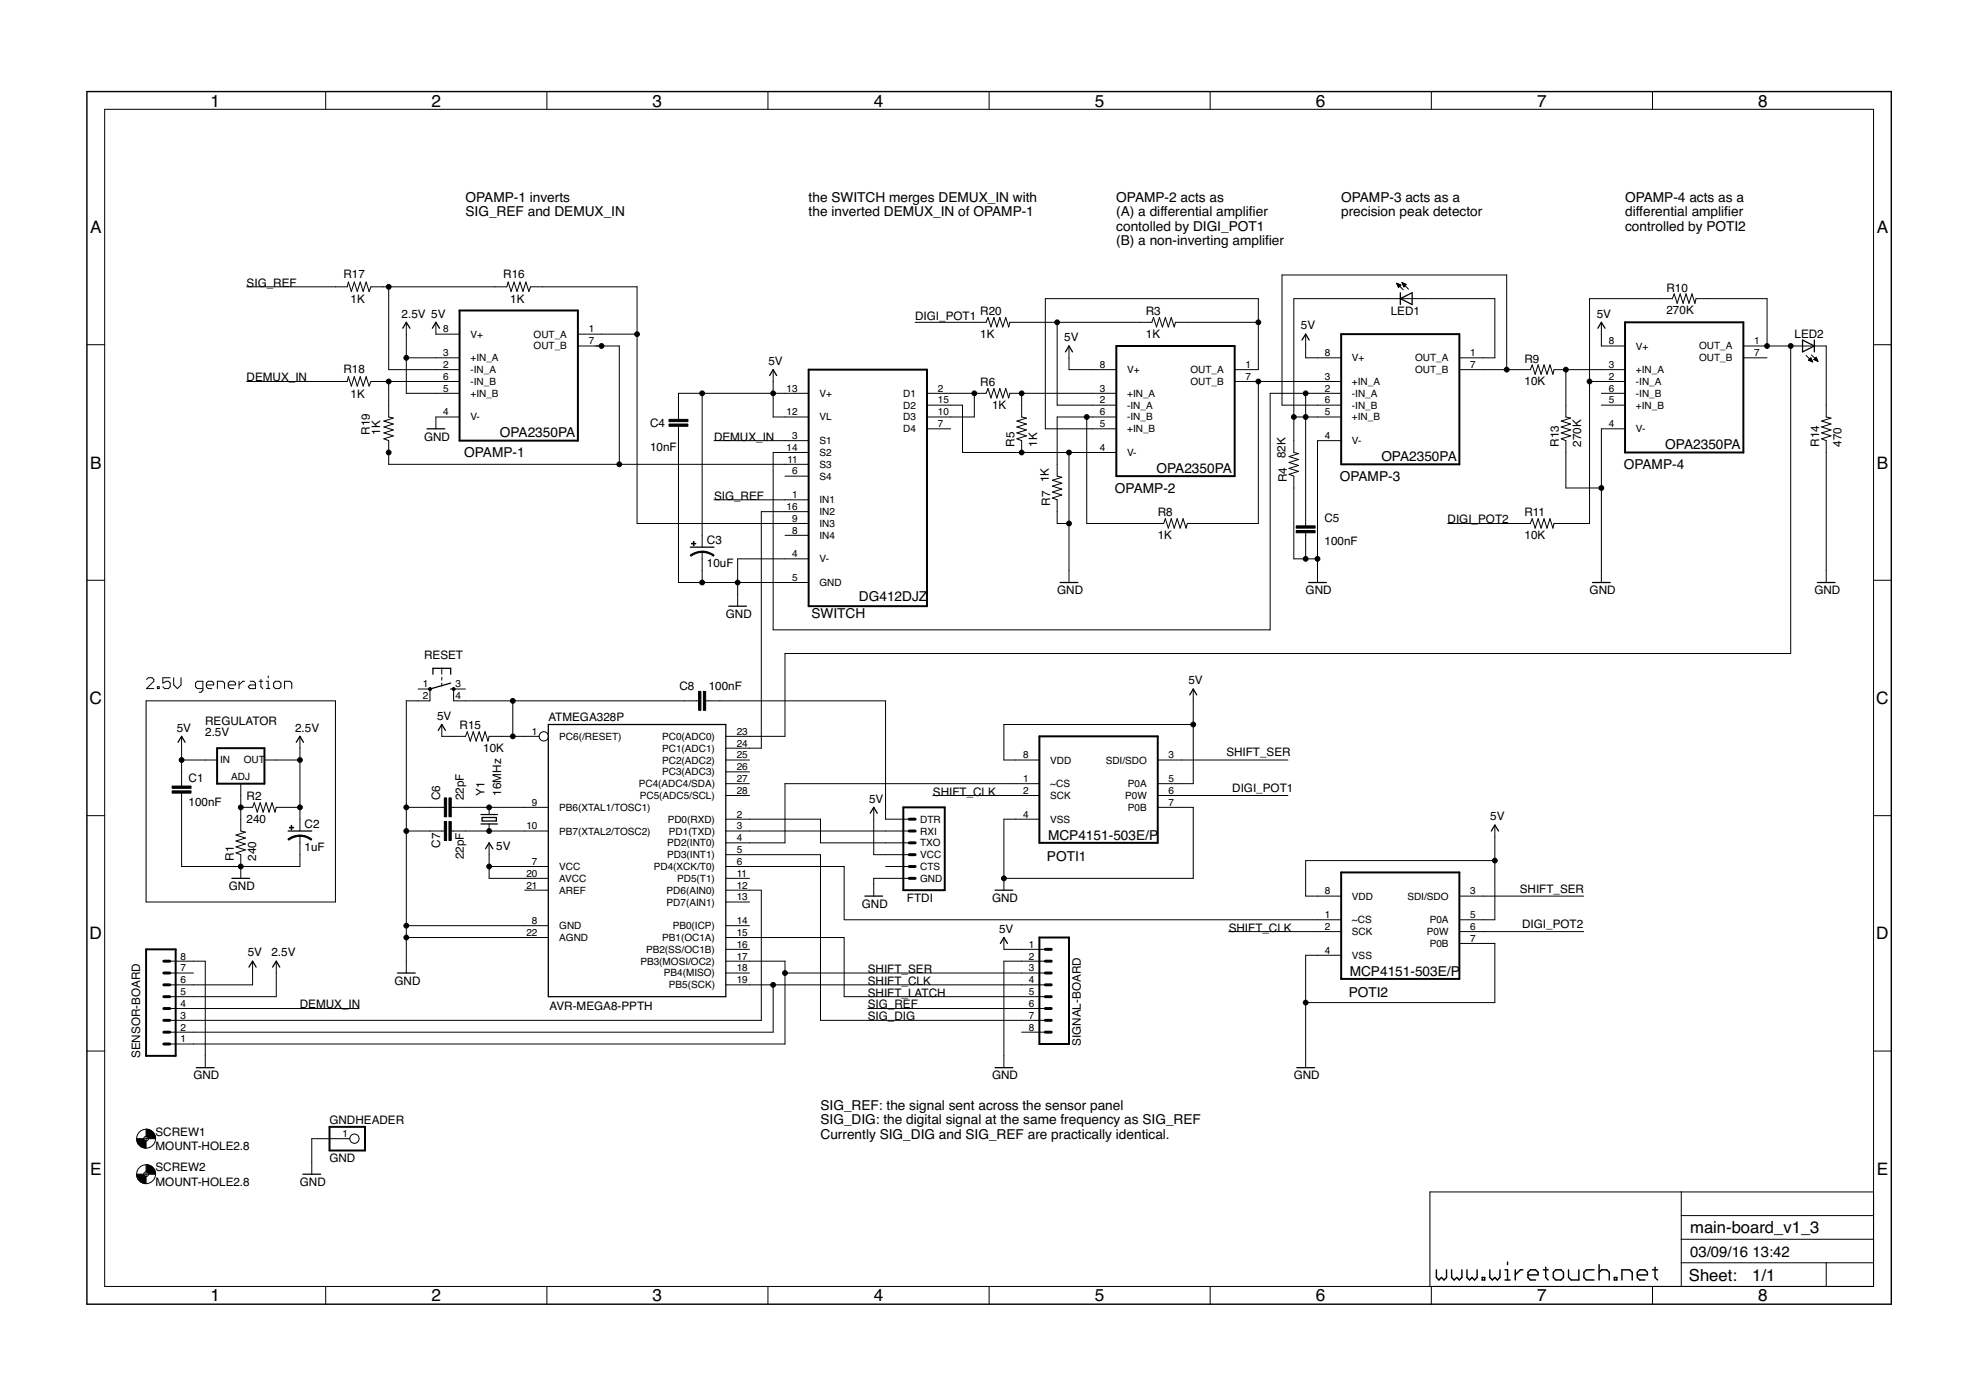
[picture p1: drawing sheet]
<svg xmlns="http://www.w3.org/2000/svg" width="297mm" height="210mm" viewBox="0 0 297 210" stroke-linecap="round" stroke-linejoin="round" font-family="sans-serif">
<g fill="none" stroke="#000" stroke-width=".15">
<path d="M15.7 16.4h265.8v176.9h-265.8zM48.9 13.8v2.6M82.2 13.8v2.6M115.4 13.8v2.6M148.6 13.8v2.6M181.8 13.8v2.6M215.1 13.8v2.6M248.3 13.8v2.6M13.1 51.8h2.6M37.1 43.1h15.1l.1-.7 .5 1.4 .4-1.4 .5 1.4 .4-1.4 .5 1.4 .4-1.4 .5 1.4 .2-.7h20.5l.1-.7 .5 1.4 .4-1.4 .5 1.4 .4-1.4 .5 1.4 .4-1.4 .5 1.4 .2-.7h16v35.6h25.8M37.1 57.3h15.1l.1-.7 .5 1.4 .4-1.4 .5 1.4 .4-1.4 .5 1.4 .4-1.4 .5 1.4 .2-.7h13.3M58.4 57.3v5.4l.7 .1-1.4 .5 1.4 .4-1.4 .5 1.4 .4-1.4 .4 1.4 .5-1.4 .4 .7 .3v3.6h63.1"/>
<path d="M58.4 43.1v12.4h10.6M61 48.4v10.7h8M61 53.8h8M65.5 48.4v1.8h3.5M86.8 52h6.2v17.8M86.8 50.2h8.9M105.5 59.1v23.1M116.2 55.5v7.2h5.3M121.5 59.1h-19.6v3.9M137.5 48.4h10.7l.2-.7 .5 1.4 .4-1.4 .5 1.4 .4-1.4 .5 1.4 .4-1.4 .5 1.4 .1-.7h21.4l.2-.7 .5 1.4 .4-1.4 .4 1.4 .5-1.4 .4 1.4 .5-1.4 .4 1.4 .2-.7h12.5M139.3 59.1h8.9l.2-.7 .5 1.4 .4-1.4 .5 1.4 .4-1.4 .5 1.4 .4-1.4 .5 1.4 .1-.7h16M146.4 59.1v3.6h-7.1"/>
<path d="M153.5 59.1v3.6l.7 .1-1.4 .5 1.4 .4-1.4 .5 1.4 .4-1.4 .4 1.4 .5-1.4 .4 .7 .3v1.8M158.8 48.4v12.5h8.9M160.6 52v3.5h7.1M185.5 55.5h3.6v-10.6h-32v19.5h10.6M185.5 57.3h16M189.1 57.3v21.4h-10.7l-.2 .7-.4-1.5-.5 1.5-.4-1.5-.5 1.5-.4-1.5-.5 1.5-.4-1.5-.3 .8h-11.5v-16M196.2 50.2v3.6h5.3M196.2 59.1v19.9M201.5 59.1h-10.7v35.5h-74.6v-26.6h5.3M209.8 42.6l1 .9M209.8 42.6h.1M209.8 42.6l.7 .2-.4 .4z"/>
<path d="M209.9 42.6h.1M209.9 42.7h.3M210 42.8h.4M210 42.9h.4M210.1 43h.2M210.1 43.1h.1M210.1 43.2h.1M210.7 42.5l.9 1M210.7 42.5l.6 .2-.4 .4M210.7 42.5l.2 .6M210.7 42.5h.1M210.7 42.6h.2"/>
<path d="M210.7 42.6h.4M210.8 42.7h.4M210.8 42.8h.4M210.8 42.9h.4M210.9 42.9h.2M210.9 43h.1M210.9 43.1h.1M219.3 53.8h5.3v-8.9h-30.2v23.1l.7 .2-1.4 .4 1.4 .4-1.4 .5 1.4 .4-1.4 .5 1.4 .4-1.4 .5 .7 .2v12.5h3.6M219.3 55.5h10.6l.3-.7 .5 1.4 .4-1.4 .4 1.4 .5-1.4 .4 1.4 .5-1.4 .4 1.4 .2-.7h10.7M226.4 55.5v-14.2h-33.8v19.6h8.9M235.3 55.5v7.2l.7 .1-1.4 .5 1.4 .4-1.4 .5 1.4 .4-1.4 .4 1.4 .5-1.4 .4 .7 .3v7.1h5.3M238.8 57.3h5.4"/>
<path d="M240.6 59.1h3.6M240.6 48.4v3.6h3.6M261.9 53.8h3.6M261.9 52h12.5v10.7l.7 .1-1.4 .5 1.4 .4-1.4 .5 1.4 .4-1.4 .4 1.4 .5-1.4 .4 .7 .3v21.3M265.5 52v-7.1h-10.7l-.1 .7-.5-1.4-.4 1.4-.5-1.4-.4 1.4-.5-1.4-.4 1.4-.5-1.4-.2 .7h-12.5v33.8h-5.3l-.2 .7-.4-1.5-.5 1.5-.4-1.5-.5 1.5-.4-1.5-.4 1.5-.5-1.5-.3 .8h-12.4M269 52v46.2h-151.1v12.4h-8.8M271.4 53.4l1 1M271.7 54.1l.4-.3 .3 .6zM271.7 54.1h.5M271.8 54h.4M271.9 54.2h.3M271.9 54h.3"/>
<path d="M271.9 53.9h.2M272 54.3h.3M272 53.8h.1M272.2 53.3l.9 1M272.2 54.3h.1M272.5 54h.5M272.5 54l.6 .3M272.5 54l.4-.3 .2 .6M272.6 54h.4M272.7 53.9h.3M272.7 54.1h.3M272.8 53.8h.1"/>
<path d="M272.8 53.7h.1M272.9 54.2h.2M273 54.3h.1M281.5 51.8h2.7M69 62.7h-3.5v1.7M101.9 64.1v23.4h19.6M107.3 66.2h14.2M107.3 75.1h14.2M117.9 71.5h3.6M121.5 76.9h-7.1v35.5h-5.3M139.3 60.9h5.3v7.1h23.1M139.3 64.4h3.5"/>
<path d="M160.6 68v19.5M167.7 62.7h-8.9v8.8l.7 .2-1.4 .5 1.4 .4-1.4 .4 1.4 .5-1.4 .4 1.4 .5-1.4 .4 .7 .3v3.6h1.8M194.4 62.7h7.1M201.5 66.2h-3.5v21.3M240.6 60.9h3.6M244.2 64.4h-3.6v23.1M13.1 87.2h2.6M105.5 82.9v4.6M117.9 80.4h3.6M121.5 84h-10.7v7.1M196.2 80.1v3.9M281.5 87.2h2.7"/>
<path d="M21.9 105.3h28.5v30.2h-28.5zM22 102.1l.3-.3h.5l.3 .3v.3l-1.1 1.1h1.1M23.6 103.2h.3v.3h-.3zM25.6 101.8h-1.1v.8l.5-.2h.3l.3 .2v.6l-.3 .3h-.6l-.2-.3M26.1 101.8v1.1l.5 .6 .6-.6v-1.1M27.3 114.2h5.3M27.3 110.6v7.5M27.3 119.2v11h17.8v-4.6M30.5 103.5h-.8l-.3-.3v-.6l.3-.2h.8v1.3l-.3 .3h-.3M31 102.9h1.1v-.3l-.3-.2h-.5l-.3 .2v.6l.3 .3h.5M32.7 103.5v-1.1h.8l.2 .2v.9M34.3 102.9h1.1v-.3l-.3-.2h-.5l-.3 .2v.6l.3 .3h.5"/>
<path d="M35.9 102.4v1.1M36.2 117.8v7.1l.7 .1-1.4 .5 1.4 .4-1.4 .5 1.4 .4-1.4 .5 1.4 .4-1.4 .4 .7 .3v3.6M36.7 102.4h-.2l-.6 .5M37.6 102.4h.5l.3 .2v.9h-.8l-.3-.3 .3-.3h.8M38.9 102.4h.6M39.2 102.1v1.1l.3 .3M39.7 114.2h5.4M40 103.5h.6M40 102.4h.3v1.1M40.3 101.6v.2M41.1 102.6l.3-.2h.5l.3 .2v.6l-.3 .3h-.5l-.3-.3zM42.8 103.5v-1.1h.8l.2 .2v.9"/>
<path d="M45.1 110.6v14.3M62.8 103.5h1.8v1.8h-3.6v40.9M66.4 108.9v1.7h3.5l.3-.7 .5 1.5 .4-1.5 .4 1.5 .5-1.5 .4 1.5 .5-1.5 .4 1.5 .2-.8h7.5M66.4 100.4v.9M66.4 101.7v.5M66.4 102.6v.5M69.9 103.5h-1.7v1.8h36.8M77 105.3v5.3M106 105.3h27.1v17.8h3.5M109.1 114.2h3.5M109.1 119.5h3.5M109.1 117.8h3.5"/>
<path d="M109.1 116h3.5M140.2 119.5h16M156.2 117.8h-38.3v8.8h-8.8M173.9 114.2h19.6M173.9 119.5h19.6M179.3 108.9h-28.5v5.3h5.4M179.3 103.5v14.3h-5.4M13.1 122.6h2.6M36.2 121.3h1.8l.2-.7 .5 1.4 .4-1.4 .4 1.4 .5-1.4 .4 1.4 .5-1.4 .4 1.4 .2-.7h3.6M61 121.3h5.7M61 124.9h5.7M61 139.1h21.4"/>
<path d="M67.8 121.3h14.6M67.8 124.9h14.6M73.5 130.2h8.9M73.5 126.6v5.4h8.9M73.5 121.3v1.1M73.5 123.8v1.1M78.8 133.8h3.6M109.1 135.5h3.5M109.1 124.9h27.5M109.1 139.1h3.5M109.1 130.2h17.7v8h74.7M109.1 133.8h5.3v19.5h-88.9"/>
<path d="M109.1 132h3.5M109.1 128.4h14.2v24.9h33.8M109.1 123.1h14.2v3.5h13.3M131.3 121.3v7.1h5.3M133.1 130.2h3.5M136.6 132h-5.3v2.6M156.2 123.1h-5.4v10.7M173.9 121.3h5.4v10.7h-28.5M184.6 140h16.9M219.3 134.6h18.6M219.3 140h18.6M224.6 129.3h-28.4v5.3h5.3"/>
<path d="M224.6 124v14.2h-5.3M281.5 122.6h2.7M13.1 157.9h2.6M25.5 146.2h3.6M25.5 144.4h5.3v16M25.5 151.5h28.5M38 144.4v3.6h-12.5M41.5 144.4v5.4h-16M61 140.9h21.4M109.1 148h48M109.1 140.9h17.7v8.9h30.3M109.1 146.2h3.5"/>
<path d="M109.1 144.4h8.8v12.5h-92.4M109.1 142.6h3.5M116.2 148v7.1h-90.7M117.9 146.2h39.2M130.4 151.5h26.7M150.8 140.9v1.7h6.3M153.5 155.1h3.6M157.1 144.4h-6.3v16M201.5 143.5h-5.3v16.9M219.3 141.8h5.3v8.8h-28.4M281.5 157.9h2.7M21.6 171.1h.7"/>
<path d="M21.6 176.4h.7M21.9 170.7v.7M21.9 176.1v.7M52.6 171.1h-5.8v5.3M252.6 179.1v14.2M281.5 179.1h-66.7v14.2M48.9 193.3v2.7M82.2 193.3v2.7M115.4 193.3v2.7M148.6 193.3v2.7M181.8 193.3v2.7M215.1 193.3v2.7"/>
<path d="M248.3 193.3v2.7M252.6 189.7h28.9M252.6 186.2h28.9M252.6 182.6h28.9M274.4 189.7v3.6"/>
<circle cx="81.7" cy="110.6" r=".7"/>
<circle cx="21.9" cy="171.1" r="1.42"/>
<circle cx="21.9" cy="176.4" r="1.42"/>
<circle cx="21.9" cy="176.4" r=".36"/>
<circle cx="21.9" cy="171.1" r=".36"/>
<circle cx="53.3" cy="171.1" r=".7"/>
</g>
<g fill="none" stroke="#000" stroke-width=".21">
<path d="M13.1 13.8h271.1v182.2h-271.1zM215.8 190.8v1.1l.4 .4 .4-.4 .4 .4 .3-.4v-1.1M218.1 190.8v1.1l.4 .4 .4-.4 .4 .4 .3-.4v-1.1M220.4 190.8v1.1l.4 .4 .4-.4 .4 .4 .3-.4v-1.1M222.7 191.9h.4v.4h-.4zM223.8 190.8v1.1l.4 .4 .4-.4 .4 .4 .4-.4v-1.1M226.1 192.3h.8M226.1 190.8h.4v1.5M226.5 189.6v.4M227.7 190.8v1.5M228.8 190.8h-.4l-.7 .8M229.6 191.6h1.5v-.4l-.4-.4h-.7l-.4 .4v.7l.4 .4h.7"/>
<path d="M231.9 190.8h.7M232.2 190.4v1.5l.4 .4M233.4 191.2l.4-.4h.7l.4 .4v.7l-.4 .4h-.7l-.4-.4zM235.7 190.8v1.1l.4 .4h1.1v-1.5M239.5 190.8h-1.1l-.4 .4v.7l.4 .4h1.1M240.3 191.2l.3-.4h.8l.4 .4v1.1M240.3 190v2.3M242.5 191.9h.4v.4h-.4zM243.7 192.3v-1.5h1.2l.3 .4v1.1M246 191.6h1.5v-.4l-.4-.4h-.7l-.4 .4v.7l.4 .4h.7M248.3 190.8h.7M248.7 190.4v1.5l.3 .4"/>
</g>
<path d="M69 46.7h17.8v19.5h-17.8zM121.5 55.5h17.8v35.6h-17.8zM167.7 52h17.8v19.5h-17.8zM201.5 50.2h17.8v19.6h-17.8zM244.2 48.4h17.7v19.6h-17.7zM32.6 112.4h7.1v5.4h-7.1zM156.2 110.6h17.7v16h-17.7zM135.7 121.3h6.2v12.5h-6.2zM201.5 131.1h17.8v16h-17.8zM21.9 142.6h4.5v16h-4.5zM156.2 140.9h4.4v16h-4.4zM49.5 169.3h5.3v3.6h-5.3z" fill="none" stroke="#000" stroke-width=".3"/>
<g fill="none" stroke="#000" stroke-width=".19">
<path d="M60.5 49.3l.5-.9 .6 .9M65 49.3l.5-.9 .5 .9M115.6 56.4l.6-.9 .5 .9M160.1 52.9l.5-.9 .5 .9M195.6 51.1l.6-.9 .5 .9M210.4 44.9l1.8-.9v1.8zM210.4 44v1.8M240.1 49.3l.5-.9 .6 .9M270.8 51.1l1.8 .9-1.8 .9zM272.6 51.1v1.8M64.2 64.4h2.6M103.7 82.2h3.6"/>
<path d="M109.5 91.1h2.7M159.3 87.5h2.6M196.6 87.5h2.7M239.3 87.5h2.6M273 87.5h2.7M26.8 111.5l.5-.9 .5 .9M44.5 111.5l.6-.9 .5 .9M65 101.3v-.9h2.7v.9M65.8 109.7l.6-.8 .5 .8M67.7 103.5h.5M67.7 102.6l-3.1 .9M82.4 108.9h26.7v40.9h-26.7z"/>
<path d="M178.8 104.4l.5-.9 .5 .9M34.8 132h2.7M43.3 124.9h3.5M72.3 122.4h2.4M72.3 123.8h2.4M72.4 122.8h2.2v.6h-2.2zM73 127.5l.5-.9 .5 .9M129.9 134.6h2.7M130.7 122.2l.6-.9 .5 .9M149.5 133.8h2.7M224.1 124.9l.5-.9 .5 .9M37.4 145.3l.6-.9 .5 .9"/>
<path d="M41 145.3l.5-.9 .5 .9M59.7 146.2h2.7M150.3 141.8l.5-.9 .6 .9M29.5 160.4h2.7M45.5 176.4h2.7M149.5 160.4h2.7M194.8 160.4h2.7"/>
</g>
<g fill="#000" stroke="#000" stroke-width=".15">
<path d="M103.7 83.4a2.87 2.87 0 0 1 1.8-.6v.2a2.85 2.85 0 0 0-1.7 .6z" fill-rule="evenodd"/>
<path d="M105.5 82.8a2.86 2.86 0 0 1 1.8 .6l-.1 .2a2.85 2.85 0 0 0-1.7-.6z" fill-rule="evenodd"/>
<path d="M64.5 103.4l.1-.1 .2 .1v.3h-.3z" fill-rule="evenodd"/>
<path d="M68 103.4l.2-.1 .1 .1v.3h-.3z" fill-rule="evenodd"/>
<path d="M43.3 126.1a2.69 2.69 0 0 1 1.8-.6v.2a2.72 2.72 0 0 0-1.7 .5z" fill-rule="evenodd"/>
<path d="M45.1 125.5a2.77 2.77 0 0 1 1.7 .6l-.1 .1a2.58 2.58 0 0 0-1.6-.6z" fill-rule="evenodd"/>
<path d="M20.5 171.1h1.1l.1 .2 .2 .1v1.1a1.41 1.41 0 0 1-1.4-1.4z" fill-rule="evenodd"/>
<path d="M20.5 176.4h1.1l.1 .3 .2 .1v1a1.41 1.41 0 0 1-1.4-1.4z" fill-rule="evenodd"/>
<path d="M21.9 169.7a1.41 1.41 0 0 1 1.5 1.4h-1.1l-.1-.3-.3-.1z" fill-rule="evenodd"/>
<path d="M21.9 175a1.41 1.41 0 0 1 1.5 1.4h-1.1l-.1-.2-.3-.1z" fill-rule="evenodd"/>
<circle cx="58.4" cy="57.3" r=".36"/>
<circle cx="58.4" cy="43.1" r=".36"/>
<circle cx="61" cy="53.8" r=".36"/>
<circle cx="90.4" cy="52" r=".36"/>
<circle cx="95.7" cy="50.2" r=".36"/>
<circle cx="105.5" cy="59.1" r=".36"/>
<circle cx="116.2" cy="59.1" r=".36"/>
<circle cx="146.4" cy="59.1" r=".36"/>
<circle cx="153.5" cy="59.1" r=".36"/>
<circle cx="158.8" cy="48.4" r=".36"/>
<circle cx="189.1" cy="48.4" r=".36"/>
<circle cx="189.1" cy="57.3" r=".36"/>
<circle cx="196.2" cy="59.1" r=".36"/>
<circle cx="226.4" cy="55.5" r=".36"/>
<circle cx="235.3" cy="55.5" r=".36"/>
<circle cx="238.8" cy="57.3" r=".36"/>
<circle cx="265.5" cy="52" r=".36"/>
<circle cx="269" cy="52" r=".36"/>
<circle cx="58.4" cy="68" r=".36"/>
<circle cx="93" cy="69.8" r=".36"/>
<circle cx="153.5" cy="68" r=".36"/>
<circle cx="160.6" cy="78.7" r=".36"/>
<circle cx="160.6" cy="68" r=".36"/>
<circle cx="163.3" cy="62.7" r=".36"/>
<circle cx="194.4" cy="62.7" r=".36"/>
<circle cx="196.2" cy="62.7" r=".36"/>
<circle cx="240.6" cy="73.3" r=".36"/>
<circle cx="105.5" cy="87.5" r=".36"/>
<circle cx="110.8" cy="87.5" r=".36"/>
<circle cx="196.2" cy="84" r=".36"/>
<circle cx="198" cy="84" r=".36"/>
<circle cx="27.3" cy="114.2" r=".36"/>
<circle cx="45.1" cy="114.2" r=".36"/>
<circle cx="77" cy="105.3" r=".36"/>
<circle cx="77" cy="110.6" r=".36"/>
<circle cx="179.3" cy="108.9" r=".36"/>
<circle cx="36.2" cy="130.2" r=".36"/>
<circle cx="36.2" cy="121.3" r=".36"/>
<circle cx="45.1" cy="121.3" r=".36"/>
<circle cx="61" cy="139.1" r=".36"/>
<circle cx="61" cy="124.9" r=".36"/>
<circle cx="61" cy="121.3" r=".36"/>
<circle cx="73.5" cy="121.3" r=".36"/>
<circle cx="73.5" cy="130.2" r=".36"/>
<circle cx="73.5" cy="124.9" r=".36"/>
<circle cx="150.8" cy="132" r=".36"/>
<circle cx="224.6" cy="129.3" r=".36"/>
<circle cx="61" cy="140.9" r=".36"/>
<circle cx="116.2" cy="148" r=".36"/>
<circle cx="117.9" cy="146.2" r=".36"/>
<circle cx="196.2" cy="150.6" r=".36"/>
</g>
<g fill="#000" stroke="#000" stroke-width=".15">
<path d="M100.5 63.7h2.9v.4h-2.9zM100.5 63h2.9v.4h-2.9zM194.8 79.7h2.8v.4h-2.8zM194.8 79h2.8v.4h-2.8zM103.9 81.6h.6v.1h-.6zM104.2 81.4h.1v.6h-.1zM25.9 118.8h2.8v.4h-2.8zM25.9 118.1h2.8v.3h-2.8zM66.8 119.9h.3v2.8h-.3zM67.5 119.9h.3v2.8h-.3zM105 103.9h.3v2.8h-.3zM105.7 103.9h.3v2.8h-.3z"/>
<path d="M43.5 124.3h.6v.1h-.6zM43.8 124v.7zM66.8 123.4h.3v2.9h-.3zM67.5 123.4h.3v2.9h-.3z"/>
</g>
<g fill="none" stroke="#000" stroke-width=".44">
<path d="M136.6 126.6h.9M136.6 124.9h.9M136.6 123.1h.9M136.6 130.2h.9M136.6 128.4h.9M136.6 132h.9M24.6 146.2h.9M24.6 144.4h.9M24.6 149.8h.9M24.6 148h.9M24.6 151.5h.9M24.6 153.3h.9"/>
<path d="M24.6 155.1h.9M24.6 156.9h.9M157.1 146.2h.8M157.1 144.4h.8M157.1 142.6h.8M157.1 149.8h.8M157.1 148h.8M157.1 151.5h.8M157.1 153.3h.8M157.1 155.1h.8"/>
</g>
<g font-size="2.6">
<text x="31.6" y="16">1</text>
<text x="64.8" y="16">2</text>
<text x="98.1" y="16">3</text>
<text x="131.3" y="16">4</text>
<text x="164.5" y="16">5</text>
<text x="197.7" y="16">6</text>
<text x="230.9" y="16">7</text>
<text x="264.2" y="16">8</text>
<text x="13.5" y="35">A</text>
<text x="282" y="35">A</text>
<text x="13.5" y="70.4">B</text>
<text x="282" y="70.4">B</text>
<text x="13.5" y="105.8">C</text>
<text x="281.9" y="105.8">C</text>
<text x="13.5" y="141.2">D</text>
<text x="281.9" y="141.2">D</text>
<text x="13.5" y="176.5">E</text>
<text x="282" y="176.5">E</text>
<text x="31.6" y="195.5">1</text>
<text x="64.8" y="195.5">2</text>
<text x="98.1" y="195.5">3</text>
<text x="131.3" y="195.5">4</text>
<text x="164.5" y="195.5">5</text>
<text x="197.7" y="195.5">6</text>
<text x="230.9" y="195.5">7</text>
<text x="264.2" y="195.5">8</text>
</g>
<g font-size="2.5">
<text x="253.9" y="185.3">main-board_v1_3</text>
<text x="253.8" y="192.5">Sheet:</text>
<text x="263.3" y="192.4">1/1</text>
</g>
<g font-size="2.2">
<text x="253.9" y="188.9">03/09/16</text>
<text x="263.3" y="188.9">13:42</text>
</g>
<g font-size="2.1">
<text x="69.9" y="30.3">OPAMP-1 inverts</text>
<text x="69.9" y="32.5">SIG_REF and DEMUX_IN</text>
<text x="121.5" y="30.3">the SWITCH merges DEMUX_IN with</text>
<text x="121.5" y="32.5">the inverted DEMUX_IN of OPAMP-1</text>
<text x="167.7" y="30.3">OPAMP-2 acts as</text>
<text x="167.7" y="32.5">(A) a differential amplifer</text>
<text x="167.7" y="34.7">contolled by DIGI_POT1</text>
<text x="187.6" y="32.5">i</text>
<text x="201.5" y="30.3">OPAMP-3 acts as a</text>
<text x="201.5" y="32.5">precision peak detector</text>
<text x="244.2" y="30.3">OPAMP-4 acts as a</text>
<text x="244.2" y="32.5">differential amplifer</text>
<text x="244.2" y="34.7">controlled by POTI2</text>
<text x="259.1" y="32.5">i</text>
<text x="167.7" y="36.9">(B) a non-inverting amplifer</text>
<text x="190.1" y="36.9">i</text>
<text x="75.1" y="65.7">OPA2350PA</text>
<text x="69.7" y="68.7">OPAMP-1</text>
<text x="173.8" y="71">OPA2350PA</text>
<text x="207.5" y="69.3">OPA2350PA</text>
<text x="244" y="70.5">OPAMP-4</text>
<text x="250.2" y="67.5">OPA2350PA</text>
<text x="167.5" y="74">OPAMP-2</text>
<text x="201.3" y="72.3">OPAMP-3</text>
<text x="121.9" y="92.9">SWITCH</text>
<text x="129.1" y="90.3">DG412DJZ</text>
<text x="157.3" y="129.3">POTI1</text>
<text x="157.5" y="126.2">MCP4151-503E/P</text>
<text x="202.6" y="149.8">POTI2</text>
<text x="202.8" y="146.6">MCP4151-503E/P</text>
<text x="123.3" y="166.7">SIG_REF: the signal sent across the sensor panel</text>
<text x="123.3" y="168.9">SIG_DIG: the digital signal at the same frequency as SIG_REF</text>
<text x="123.3" y="171.1">Currently SIG_DIG and SIG_REF are practically identical.</text>
</g>
<g font-size="1.8">
<text x="51.6" y="41.8">R17</text>
<text x="75.6" y="41.8">R16</text>
<text x="37.1" y="43.1">SIG_REF</text>
<text x="52.7" y="45.6">1K</text>
<text x="60.3" y="47.7">2.5V 5V</text>
<text x="76.7" y="45.6">1K</text>
<text x="147.3" y="47.4">R20</text>
<text x="172.2" y="47.4">R3</text>
<text x="209" y="47.4">LED1</text>
<text x="239.9" y="47.7">5V</text>
<text x="250.4" y="47.2">270K</text>
<text x="250.4" y="43.8">R10</text>
<text x="137.5" y="48.1">DIGI_POT1</text>
<text x="147.3" y="50.7">1K</text>
<text x="159.9" y="51.3">5V</text>
<text x="172.2" y="50.7">1K</text>
<text x="195.5" y="49.5">5V</text>
<text x="269.6" y="50.7">LED2</text>
<text x="37.1" y="57.3">DEMUX_IN</text>
<text x="51.6" y="56.1">R18</text>
<text x="52.7" y="59.8">1K</text>
<text x="115.5" y="54.8">5V</text>
<text x="147.3" y="58">R6</text>
<text x="229.1" y="57.8">10K</text>
<text x="229.1" y="54.5">R9</text>
<text x="55.6" y="65.3" transform="rotate(-90 55.6 65.3)">R19</text>
<text x="57.1" y="65.3" transform="rotate(-90 57.1 65.3)">1K</text>
<text x="97.7" y="64.2">C4</text>
<text x="149.1" y="61.4">1K</text>
<text x="63.7" y="66.2">GND</text>
<text x="97.7" y="67.7">10nF</text>
<text x="107.3" y="66.2">DEMUX_IN</text>
<text x="152.4" y="67.1" transform="rotate(-90 152.4 67.1)">R5</text>
<text x="155.8" y="67.1" transform="rotate(-90 155.8 67.1)">1K</text>
<text x="193.1" y="68.9" transform="rotate(-90 193.1 68.9)">82K</text>
<text x="234.2" y="67.1" transform="rotate(-90 234.2 67.1)">R13</text>
<text x="237.6" y="67.1" transform="rotate(-90 237.6 67.1)">270K</text>
<text x="273.3" y="67.1" transform="rotate(-90 273.3 67.1)">R14</text>
<text x="276.7" y="67.1" transform="rotate(-90 276.7 67.1)">470</text>
<text x="107.3" y="75.1">SIG_REF</text>
<text x="157.6" y="72.4" transform="rotate(-90 157.6 72.4)">1K</text>
<text x="157.8" y="76" transform="rotate(-90 157.8 76)">R7</text>
<text x="173.9" y="77.6">R8</text>
<text x="193.3" y="72.4" transform="rotate(-90 193.3 72.4)">R4</text>
<text x="229.1" y="77.6">R11</text>
<text x="106.2" y="81.8">C3</text>
<text x="173.9" y="81">1K</text>
<text x="199" y="81.9">100nF</text>
<text x="199" y="78.4">C5</text>
<text x="217.5" y="78.6">DIGI_POT2</text>
<text x="229.1" y="81">10K</text>
<text x="106.2" y="85.1">10uF</text>
<text x="158.8" y="89.3">GND</text>
<text x="196.2" y="89.3">GND</text>
<text x="238.8" y="89.3">GND</text>
<text x="272.6" y="89.3">GND</text>
<text x="109.1" y="92.9">GND</text>
<text x="63.7" y="99.1">RESET</text>
<text x="102.1" y="103.7">C8</text>
<text x="106.5" y="103.7">100nF</text>
<text x="178.6" y="102.8">5V</text>
<text x="26.6" y="109.9">5V</text>
<text x="30.8" y="110.6">2.5V</text>
<text x="30.8" y="108.9">REGULATOR</text>
<text x="44.3" y="109.9">2.5V</text>
<text x="65.7" y="108.2">5V</text>
<text x="69.1" y="109.6">R15</text>
<text x="72.6" y="113">10K</text>
<text x="82.4" y="108.3">ATMEGA328P</text>
<text x="184.3" y="113.7">SHIFT_SER</text>
<text x="28.3" y="117.5">C1</text>
<text x="72.8" y="119.5" transform="rotate(-90 72.8 119.5)">Y1</text>
<text x="75.3" y="119.5" transform="rotate(-90 75.3 119.5)">16MHz</text>
<text x="140.2" y="119.5">SHIFT_CLK</text>
<text x="185.1" y="119">DIGI_POT1</text>
<text x="28.3" y="121">100nF</text>
<text x="37.1" y="123.6">240</text>
<text x="37.1" y="120.3">R2</text>
<text x="45.8" y="124.4">C2</text>
<text x="66.1" y="120.2" transform="rotate(-90 66.1 120.2)">C6</text>
<text x="69.7" y="120.2" transform="rotate(-90 69.7 120.2)">22pF</text>
<text x="130.6" y="120.6">5V</text>
<text x="223.9" y="123.3">5V</text>
<text x="35.1" y="129.3" transform="rotate(-90 35.1 129.3)">R1</text>
<text x="38.5" y="129.3" transform="rotate(-90 38.5 129.3)">240</text>
<text x="45.8" y="127.8">1uF</text>
<text x="66.1" y="127.4" transform="rotate(-90 66.1 127.4)">C7</text>
<text x="69.7" y="129.1" transform="rotate(-90 69.7 129.1)">22pF</text>
<text x="74.6" y="127.7">5V</text>
<text x="34.4" y="133.8">GND</text>
<text x="129.5" y="136.4">GND</text>
<text x="136.3" y="135.5">FTDI</text>
<text x="149.1" y="135.5">GND</text>
<text x="228.3" y="134.1">SHIFT_SER</text>
<text x="37.2" y="143.7">5V</text>
<text x="40.8" y="143.7">2.5V</text>
<text x="150.1" y="140.2">5V</text>
<text x="184.6" y="140">SHIFT_CLK</text>
<text x="228.7" y="139.4">DIGI_POT2</text>
<text x="59.3" y="148">GND</text>
<text x="130.4" y="148">SHIFT_CLK</text>
<text x="130.4" y="146.2">SHIFT_SER</text>
<text x="130.4" y="149.8">SHIFT_LATCH</text>
<text x="45.1" y="151.5">DEMUX_IN</text>
<text x="82.6" y="151.7">AVR-MEGA8-PPTH</text>
<text x="130.4" y="151.5">SIG_REF</text>
<text x="130.4" y="153.3">SIG_DIG</text>
<text x="21.1" y="159" transform="rotate(-90 21.1 159)">SENSOR-BOARD</text>
<text x="162.4" y="157.2" transform="rotate(-90 162.4 157.2)">SIGNAL-BOARD</text>
<text x="29.1" y="162.2">GND</text>
<text x="149.1" y="162.2">GND</text>
<text x="194.4" y="162.2">GND</text>
<text x="23.4" y="172.8">MOUNT-HOLE2.8</text>
<text x="23.4" y="170.7">SCREW1</text>
<text x="49.5" y="168.9">GNDHEADER</text>
<text x="23.4" y="178.1">MOUNT-HOLE2.8</text>
<text x="23.4" y="176">SCREW2</text>
<text x="45.1" y="178.2">GND</text>
<text x="49.5" y="174.6">GND</text>
</g>
<g font-size="1.5">
<text x="66.6" y="50">8</text>
<text x="66.6" y="53.5">3</text>
<text x="70.7" y="50.7">V+</text>
<text x="80.2" y="50.7">OUT_A</text>
<text x="80.2" y="52.5">OUT_B</text>
<text x="88.5" y="50">1</text>
<text x="88.5" y="51.7">7</text>
<text x="199" y="53.5">8</text>
<text x="220.9" y="53.5">1</text>
<text x="241.7" y="51.7">8</text>
<text x="245.8" y="52.5">V+</text>
<text x="255.3" y="52.5">OUT_A</text>
<text x="263.6" y="51.7">1</text>
<text x="263.6" y="53.5">7</text>
<text x="66.6" y="55.3">2</text>
<text x="66.6" y="57.1">6</text>
<text x="66.6" y="58.8">5</text>
<text x="70.7" y="54.3">+IN_A</text>
<text x="70.7" y="56.1">-IN_A</text>
<text x="70.7" y="57.8">-IN_B</text>
<text x="70.7" y="59.6">+IN_B</text>
<text x="118.2" y="58.8">13</text>
<text x="123.1" y="59.6">V+</text>
<text x="135.7" y="59.6">D1</text>
<text x="140.9" y="58.8">2</text>
<text x="165.3" y="55.3">8</text>
<text x="165.3" y="58.8">3</text>
<text x="169.4" y="56.1">V+</text>
<text x="169.4" y="59.6">+IN_A</text>
<text x="178.8" y="56.1">OUT_A</text>
<text x="178.8" y="57.8">OUT_B</text>
<text x="187.1" y="55.3">1</text>
<text x="187.1" y="57.1">7</text>
<text x="199" y="57.1">3</text>
<text x="199" y="58.8">2</text>
<text x="203.1" y="54.3">V+</text>
<text x="203.1" y="57.8">+IN_A</text>
<text x="203.1" y="59.6">-IN_A</text>
<text x="212.6" y="54.3">OUT_A</text>
<text x="212.6" y="56.1">OUT_B</text>
<text x="220.9" y="55.3">7</text>
<text x="241.7" y="55.3">3</text>
<text x="241.7" y="57.1">2</text>
<text x="241.7" y="58.8">6</text>
<text x="245.8" y="56.1">+IN_A</text>
<text x="245.8" y="57.8">-IN_A</text>
<text x="245.8" y="59.6">-IN_B</text>
<text x="255.3" y="54.3">OUT_B</text>
<text x="66.6" y="62.4">4</text>
<text x="70.7" y="63.2">V-</text>
<text x="118.2" y="62.4">12</text>
<text x="119" y="66">3</text>
<text x="123.1" y="63.2">VL</text>
<text x="135.7" y="61.4">D2</text>
<text x="135.7" y="63.2">D3</text>
<text x="135.7" y="64.9">D4</text>
<text x="140.9" y="60.6">15</text>
<text x="140.9" y="62.4">10</text>
<text x="140.9" y="64.2">7</text>
<text x="165.3" y="60.6">2</text>
<text x="165.3" y="62.4">6</text>
<text x="165.3" y="64.2">5</text>
<text x="169.4" y="61.4">-IN_A</text>
<text x="169.4" y="63.2">-IN_B</text>
<text x="169.4" y="65">+IN_B</text>
<text x="199" y="60.6">6</text>
<text x="199" y="62.4">5</text>
<text x="199" y="66">4</text>
<text x="203.1" y="61.4">-IN_B</text>
<text x="203.1" y="63.2">+IN_B</text>
<text x="241.7" y="60.6">5</text>
<text x="241.7" y="64.2">4</text>
<text x="245.8" y="61.4">+IN_B</text>
<text x="245.8" y="65">V-</text>
<text x="118.2" y="67.7">14</text>
<text x="118.3" y="69.5">11</text>
<text x="119" y="71.3">6</text>
<text x="123.1" y="66.7">S1</text>
<text x="123.1" y="68.5">S2</text>
<text x="123.1" y="70.3">S3</text>
<text x="165.3" y="67.7">4</text>
<text x="169.4" y="68.5">V-</text>
<text x="203.1" y="66.7">V-</text>
<text x="118.2" y="76.6">16</text>
<text x="119" y="74.8">1</text>
<text x="123.1" y="72.1">S4</text>
<text x="123.1" y="75.6">IN1</text>
<text x="123.1" y="77.4">IN2</text>
<text x="119" y="78.4">9</text>
<text x="119" y="80.2">8</text>
<text x="119" y="83.7">4</text>
<text x="123.1" y="79.2">IN3</text>
<text x="123.1" y="81">IN4</text>
<text x="119" y="87.3">5</text>
<text x="123.1" y="84.5">V-</text>
<text x="123.1" y="88.1">GND</text>
<text x="63.5" y="103.3">1</text>
<text x="63.5" y="105.1">2</text>
<text x="68.4" y="103.3">3</text>
<text x="68.4" y="105.1">4</text>
<text x="79.9" y="110.4">1</text>
<text x="84" y="111.2">PC6(/RESET)</text>
<text x="99.5" y="112.9">PC1(ADC1)</text>
<text x="99.5" y="111.2">PC0(ADC0)</text>
<text x="110.7" y="113.9">25</text>
<text x="110.7" y="112.2">24</text>
<text x="110.7" y="110.4">23</text>
<text x="153.7" y="113.9">8</text>
<text x="175.6" y="113.9">3</text>
<text x="33.1" y="114.6">IN</text>
<text x="34.7" y="117.2">ADJ</text>
<text x="36.6" y="114.6">OUT</text>
<text x="96" y="118.3">PC4(ADC4/SDA)</text>
<text x="99.5" y="116.5">PC3(ADC3)</text>
<text x="99.5" y="114.7">PC2(ADC2)</text>
<text x="110.7" y="119.3">28</text>
<text x="110.7" y="117.5">27</text>
<text x="110.7" y="115.7">26</text>
<text x="153.7" y="117.5">1</text>
<text x="153.7" y="119.3">2</text>
<text x="157.8" y="114.7">VDD</text>
<text x="157.8" y="118.3">~CS</text>
<text x="166.1" y="114.7">SDI/SDO</text>
<text x="169.5" y="118.3">P0A</text>
<text x="175.6" y="117.5">5</text>
<text x="175.6" y="119.3">6</text>
<text x="79.1" y="124.6">10</text>
<text x="79.9" y="121.1">9</text>
<text x="84" y="125.4">PB7(XTAL2/TOSC2)</text>
<text x="84" y="121.8">PB6(XTAL1/TOSC1)</text>
<text x="96.1" y="120.1">PC5(ADC5/SCL)</text>
<text x="100.3" y="123.6">PD0(RXD)</text>
<text x="100.5" y="125.4">PD1(TXD)</text>
<text x="110.7" y="124.6">3</text>
<text x="110.7" y="122.8">2</text>
<text x="138.2" y="123.6">DTR</text>
<text x="138.2" y="125.4">RXI</text>
<text x="153.7" y="122.8">4</text>
<text x="157.8" y="120.1">SCK</text>
<text x="157.8" y="123.6">VSS</text>
<text x="169" y="120.1">P0W</text>
<text x="169.5" y="121.8">P0B</text>
<text x="175.6" y="121.1">7</text>
<text x="79.1" y="131.7">20</text>
<text x="79.9" y="129.9">7</text>
<text x="84" y="130.7">VCC</text>
<text x="98.2" y="130.7">PD4(XCK/T0)</text>
<text x="100.2" y="128.9">PD3(INT1)</text>
<text x="100.2" y="127.2">PD2(INT0)</text>
<text x="110.7" y="131.7">11</text>
<text x="110.7" y="129.9">6</text>
<text x="110.7" y="128.2">5</text>
<text x="110.7" y="126.4">4</text>
<text x="138.2" y="127.2">TXO</text>
<text x="138.2" y="129">VCC</text>
<text x="138.2" y="130.7">CTS</text>
<text x="79.1" y="133.5">21</text>
<text x="84" y="134.3">AREF</text>
<text x="84" y="132.5">AVCC</text>
<text x="100.2" y="136.1">PD7(AIN1)</text>
<text x="100.2" y="134.3">PD6(AIN0)</text>
<text x="101.7" y="132.5">PD5(T1)</text>
<text x="110.7" y="135.3">13</text>
<text x="110.7" y="133.5">12</text>
<text x="138.2" y="132.5">GND</text>
<text x="199" y="134.4">8</text>
<text x="199" y="137.9">1</text>
<text x="203.1" y="135.2">VDD</text>
<text x="211.5" y="135.2">SDI/SDO</text>
<text x="220.9" y="134.4">3</text>
<text x="220.9" y="137.9">5</text>
<text x="79.1" y="140.6">22</text>
<text x="79.9" y="138.8">8</text>
<text x="84" y="139.6">GND</text>
<text x="84" y="141.4">AGND</text>
<text x="97.1" y="143.2">PB2(SS/OC1B)</text>
<text x="99.5" y="141.4">PB1(OC1A)</text>
<text x="101.1" y="139.6">PB0(ICP)</text>
<text x="110.7" y="142.4">16</text>
<text x="110.7" y="140.6">15</text>
<text x="110.7" y="138.8">14</text>
<text x="154.6" y="142.4">1</text>
<text x="199" y="139.7">2</text>
<text x="199" y="143.3">4</text>
<text x="203.1" y="138.7">~CS</text>
<text x="203.1" y="140.5">SCK</text>
<text x="214.4" y="140.5">P0W</text>
<text x="214.8" y="138.7">P0A</text>
<text x="214.8" y="142.3">P0B</text>
<text x="220.9" y="139.7">6</text>
<text x="220.9" y="141.5">7</text>
<text x="27.1" y="149.5">5</text>
<text x="27.1" y="147.7">6</text>
<text x="27.1" y="145.9">7</text>
<text x="27.1" y="144.2">8</text>
<text x="96.2" y="144.9">PB3(MOSI/OC2)</text>
<text x="99.7" y="146.7">PB4(MISO)</text>
<text x="100.5" y="148.5">PB5(SCK)</text>
<text x="110.7" y="147.7">19</text>
<text x="110.7" y="145.9">18</text>
<text x="110.7" y="144.2">17</text>
<text x="154.6" y="144.2">2</text>
<text x="154.6" y="145.9">3</text>
<text x="154.6" y="147.7">4</text>
<text x="154.6" y="149.5">5</text>
<text x="203.1" y="144.1">VSS</text>
<text x="27.1" y="154.8">2</text>
<text x="27.1" y="153.1">3</text>
<text x="27.1" y="151.3">4</text>
<text x="154.6" y="151.3">6</text>
<text x="154.6" y="153.1">7</text>
<text x="154.6" y="154.8">8</text>
<text x="27.1" y="156.6">1</text>
<text x="51.5" y="170.8">1</text>
</g>
</svg>
